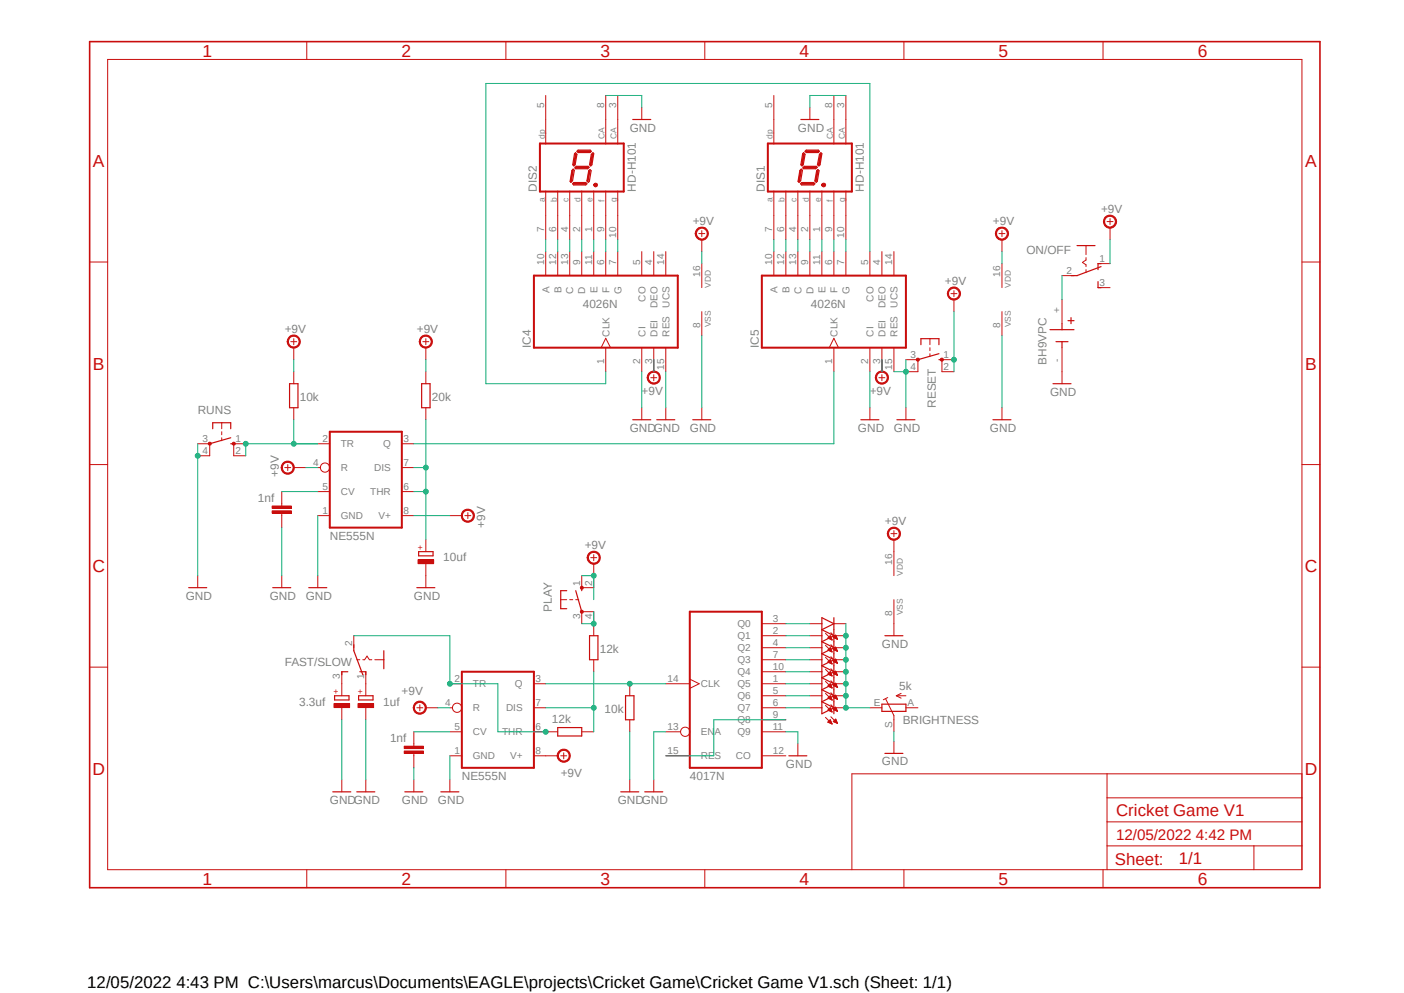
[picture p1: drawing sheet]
<svg xmlns="http://www.w3.org/2000/svg" width="297mm" height="210mm" viewBox="0 0 297 210" stroke-linecap="round" stroke-linejoin="round" font-family="sans-serif">
<path d="M18.5 8.5l261.1 179.8M279.6 8.5l-261.1 179.8" fill="none" stroke="#fff" stroke-width=".21"/>
<path d="M145.9 129.4h15.3v33h-15.3zM97.7 142.1h15.2v20.3h-15.2z" fill="none" stroke="#c90d0c" stroke-width=".42"/>
<g fill="none" stroke="#c90d0c" stroke-width=".21">
<path d="M125.6 131.9v2.6M125.6 139.5v2.6M161.2 134.5h5M161.2 131.9h5M161.2 137h5M161.2 139.5h5M95.2 144.6h2.5M95.2 149.7h.5M95.2 154.8h2.5M95.2 159.9h2.5M112.9 144.6h2.5M112.9 149.7h2.5"/>
<path d="M112.9 154.8h5.1M112.9 159.9h2.5M123.1 154.8h2.5M140.8 144.6h5.1M140.8 154.8h3.1M140.8 159.9h5.1M145.9 143.6l2 1-2 1M161.2 144.6h5M161.2 149.7h5M161.2 154.8h5M161.2 159.9h5M161.2 147.2h5"/>
<path d="M161.2 152.2h5M161.2 142.1h5M95.2 164.9v2.6"/>
<circle cx="96.7" cy="149.7" r=".98"/>
<circle cx="144.9" cy="154.8" r=".98"/>
</g>
<path d="M124.7 134.5h1.8v5h-1.8zM75.9 147.2h3v.8h-3zM118 153.9h5.1v1.8h-5.1zM93.3 167.5h3.8" fill="none" stroke="#c90d0c" stroke-width=".25"/>
<path d="M75.7 148.8h3.3v.8h-3.3z" fill-rule="evenodd" fill="#c90d0c"/>
<path d="M75.7 148.8h3.3v.8h-3.3zM77.4 144.6v2.6M77.4 149.7v2.5" fill="none" stroke="#c90d0c" stroke-width=".21"/>
<path d="M70.8 147.2h3v.8h-3z" fill="none" stroke="#c90d0c" stroke-width=".25"/>
<path d="M70.7 148.8h3.3v.8h-3.3z" fill-rule="evenodd" fill="#c90d0c"/>
<path d="M70.7 148.8h3.3v.8h-3.3zM72.3 144.6v2.6M72.3 149.7v2.5M118.6 159.9h1.3M119.3 159.2v1.3M72.3 164.9v2.6M77.4 164.9v2.6M133.2 164.9v2.6" fill="none" stroke="#c90d0c" stroke-width=".21"/>
<path d="M70.4 167.5h3.8M75.5 167.5h3.8M131.3 167.5h3.8" fill="none" stroke="#c90d0c" stroke-width=".25"/>
<path d="M118.2 159a1.39 1.39 0 0 1 2.2 .1 1.39 1.39 0 0 1-.8 2.1 1.39 1.39 0 0 1-1.7-1.3h.2a1.15 1.15 0 0 1 1.6-1.2 1.15 1.15 0 0 1 .4 1.9 1.15 1.15 0 0 1-1.9-.4l-.1-.3h-.2z" fill-rule="evenodd" fill="#c90d0c"/>
<path d="M88.2 149.7h1.3M88.8 149.1v1.2M115.4 159.9h2.6M118.2 159a1.39 1.39 0 0 1 2.2 .1 1.39 1.39 0 0 1-.8 2.1 1.39 1.39 0 0 1-1.7-1.3h.2a1.15 1.15 0 0 1 1.6-1.2 1.15 1.15 0 0 1 .4 1.9 1.15 1.15 0 0 1-1.9-.4l-.1-.3h-.2z" fill="none" stroke="#c90d0c" stroke-width=".21"/>
<path d="M87.7 148.8a1.4 1.4 0 0 1 2.3 .1 1.4 1.4 0 0 1-.7 2.1 1.4 1.4 0 0 1-1.9-1.3h.3a1.15 1.15 0 0 1 1.6-1 1.15 1.15 0 0 1 .2 1.9 1.15 1.15 0 0 1-1.8-.5v-.4h-.3z" fill-rule="evenodd" fill="#c90d0c"/>
<path d="M125 117.9h1.2M125.6 117.3v1.3M87.7 148.8a1.4 1.4 0 0 1 2.3 .1 1.4 1.4 0 0 1-.7 2.1 1.4 1.4 0 0 1-1.9-1.3h.3a1.15 1.15 0 0 1 1.6-1 1.15 1.15 0 0 1 .2 1.9 1.15 1.15 0 0 1-1.8-.5v-.4h-.3zM90.1 149.7h2.5" fill="none" stroke="#c90d0c" stroke-width=".21"/>
<path d="M124.5 117.1a1.4 1.4 0 0 1 2.3 .1 1.4 1.4 0 0 1-.8 2.1 1.4 1.4 0 0 1-1.8-1.4h.3a1.15 1.15 0 0 1 1.5-1.1 1.15 1.15 0 0 1 .4 1.9 1.15 1.15 0 0 1-1.9-.4v-.4h-.3z" fill-rule="evenodd" fill="#c90d0c"/>
<g fill="none" stroke="#c90d0c" stroke-width=".21">
<path d="M234.2 46.9h1.3M234.8 46.2v1.3M124.5 117.1a1.4 1.4 0 0 1 2.3 .1 1.4 1.4 0 0 1-.8 2.1 1.4 1.4 0 0 1-1.8-1.4h.3a1.15 1.15 0 0 1 1.5-1.1 1.15 1.15 0 0 1 .4 1.9 1.15 1.15 0 0 1-1.9-.4v-.4h-.3zM125.6 119.2v2.6M189.1 116.7v5.1M171.3 131.9h2.6M171.3 134.5h2.6M171.3 137h2.6M171.3 139.5h2.6M174.6 133.9l1.4 1.4M174.6 136.5l1.4 1.4M174.6 139l1.4 1.4"/>
<path d="M175.1 135l.9 .3M175.1 135l.5-.5 .4 .8M175.1 135h.8M175.2 137.5h.7M175.2 134.9h.6M175.2 140h.6M175.3 137.4h.5M175.3 134.8h.5M175.3 139.9h.5M175.3 135h.6M175.3 137.3h.5M175.4 134.7h.4"/>
<path d="M175.4 139.8h.3M175.4 137.6h.5M175.4 137.2h.3M175.5 134.6h.2M175.5 137.1h.2M175.5 139.7h.2M175.6 135.1h.3M175.6 134.5h.1M175.6 139.6h.1M175.6 137l-.5 .5 .9 .4M175.6 137l.4 .9M175.6 137.7h.3"/>
<path d="M175.6 137h.1M175.8 133.8l1.4 1.4M175.8 135.3h.2M175.8 136.4l1.4 1.4M175.8 138.9l1.4 1.4M175.9 137.8h.1M176 135.3h.1M176.3 137.4h.7M176.3 137.4l.9 .4M176.3 137.4l.5-.5 .4 .9M176.3 134.8h.7M176.3 139.9h.7"/>
<path d="M176.4 134.9h.6M176.4 137.3h.6M176.4 140h.6M176.4 131.9h2.5M176.4 134.7h.6M176.4 134.5h2.5M176.4 137h2.5M176.4 139.8h.6M176.4 139.5h2.5M176.4 137.2h.5M176.5 134.6h.4M176.5 137.5h.5"/>
<path d="M176.5 137.1h.4M176.5 139.7h.4M176.6 135h.4M176.6 134.5h.3M176.6 139.6h.3M176.7 137.5h.4M176.7 136.9h.1M176.8 135h.3M176.8 134.3l.4 .9-.9-.4zM176.8 134.4h.1M176.8 139.4l-.5 .5 .9 .4M176.8 139.4l.4 .9"/>
<path d="M176.8 139.4h.1M176.9 137.6h.2M177 135.1h.1M177.1 137.7h.1M189.1 126.8v5.1M133.2 144.6v2.6M133.2 152.2v2.6M171.3 142.1h2.6M171.3 144.6h2.6M171.3 147.2h2.6M171.3 149.7h2.6M174.6 141.6l1.4 1.4"/>
<path d="M174.6 144.1l1.4 1.4M174.6 146.6l1.5 1.5M174.6 149.2l1.4 1.4M174.6 151.7l1.4 1.4M175.1 140l.9 .4M175.1 140l.5-.5 .4 .9M175.1 140h.8M175.1 145.1l.5-.5 .4 .9zM175.1 150.2l.5-.5 .4 .9zM175.1 152.7l.9 .4M175.1 152.7l.5-.5 .4 .9M175.1 152.7h.8"/>
<path d="M175.2 142.5h.7M175.2 145.1h.7M175.2 147.7h.7M175.2 150.2h.7M175.2 142.6h.7M175.2 147.6h.6M175.2 152.7h.6M175.3 142.4h.5M175.3 145h.5M175.3 150.2h.6M175.3 150.1h.5M175.3 145.2h.6"/>
<path d="M175.3 147.5h.5M175.3 152.6h.5M175.3 140.1h.6M175.3 144.9h.5M175.3 150h.5M175.3 152.8h.6M175.4 142.3h.4M175.4 147.7h.5M175.4 147.4h.4M175.4 152.5h.3M175.4 142.7h.5M175.4 144.8h.3"/>
<path d="M175.4 149.9h.3M175.5 142.2h.2M175.5 147.3h.2M175.5 150.3h.4M175.5 152.4h.2M175.5 140.2h.4M175.5 145.3h.4M175.5 144.7h.2M175.5 149.8h.2M175.6 142.2h.1M175.6 147.2h.1M175.6 152.9h.3"/>
<path d="M175.6 152.3h.1M175.6 142.8h.3M175.6 144.7h.1M175.6 147.8h.3M175.6 149.7h.1M175.6 142.1l-.5 .5 .9 .4M175.6 142.1l.4 .9M175.6 142.1h.1M175.6 147.2l.4 .8-.9-.3zM175.7 150.4h.2M175.7 140.3h.3M175.7 145.4h.3"/>
<path d="M175.8 141.4l1.4 1.4M175.8 144l1.4 1.4M175.8 146.5l1.4 1.4M175.8 149.1l1.4 1.4M175.8 151.6l1.4 1.4M175.8 153h.2M175.8 142.9h.2M175.8 148h.2M175.9 145.5h.1M175.9 150.5h.1M175.9 140.4h.1M176 153.1h.1"/>
<path d="M176.3 142.4h.7M176.3 147.5l.5-.5 .4 .9zM176.3 150.1h.7M176.3 150.1l.9 .4M176.3 150.1l.5-.5 .4 .9M176.3 145h.7M176.3 147.5h.7M176.3 152.6h.7M176.4 144.9h.6M176.4 150h.6M176.4 152.7h.6M176.4 142.3h.6"/>
<path d="M176.4 142.1h2.5M176.4 144.6h2.5M176.4 147.6h.6M176.4 147.4h.6M176.4 147.2h2.5M176.4 149.7h2.5M176.4 152.5h.6M176.4 142.5h.6M176.4 144.8h.6M176.4 149.9h.5M176.5 142.2h.4M176.5 147.3h.4"/>
<path d="M176.5 150.2h.5M176.5 152.4h.4M176.5 145.1h.5M176.5 144.7h.4M176.5 149.8h.4M176.6 140h.4M176.6 142.2h.3M176.6 147.2h.3M176.6 152.7h.4M176.6 152.3h.3M176.6 144.7h.3M176.6 147.7h.5"/>
<path d="M176.6 149.7h.3M176.7 142.6h.4M176.7 150.2h.4M176.7 149.6h.1M176.7 152.2h.1M176.7 140.1h.4M176.7 142h.1M176.7 145.2h.4M176.7 147.1h.1M176.8 141.9l.4 .9-.9-.3zM176.8 144.5l.4 .9-.9-.4zM176.8 152.8h.3"/>
<path d="M176.8 152.1l-.5 .5 .9 .4M176.8 152.1l.4 .9M176.8 152.1h.1M176.8 147.7h.3M176.9 142.7h.2M176.9 150.3h.2M177 140.2h.1M177 145.3h.1M177 152.9h.1M177 142.8h.2M177 147.8h.1M177.1 150.4h.1"/>
</g>
<path d="M173.9 130.6l2.5 1.3-2.5 1.3 2.5 1.3-2.5 1.2 2.5 1.3-2.5 1.3 2.5 1.2-2.5 1.3 2.5 1.3-2.5 1.2 2.5 1.3-2.5 1.3 2.5 1.3-2.5 1.2 2.5 1.3-2.5 1.3zM176.4 130.6v20.4M132.3 147.2h1.8v5h-1.8z" fill="none" stroke="#c90d0c" stroke-width=".25"/>
<path d="M233.7 46a1.4 1.4 0 0 1 2.3 0 1.4 1.4 0 0 1-.7 2.2 1.4 1.4 0 0 1-1.9-1.3h.3a1.15 1.15 0 0 1 1.6-1 1.15 1.15 0 0 1 .3 1.9 1.15 1.15 0 0 1-1.9-.6v-.3h-.3z" fill-rule="evenodd" fill="#c90d0c"/>
<path d="M233.7 46a1.4 1.4 0 0 1 2.3 0 1.4 1.4 0 0 1-.7 2.2 1.4 1.4 0 0 1-1.9-1.3h.3a1.15 1.15 0 0 1 1.6-1 1.15 1.15 0 0 1 .3 1.9 1.15 1.15 0 0 1-1.9-.6v-.3h-.3zM234.8 48.1v2.6M224.7 78.6v2.6M188.5 112.9h1.2M189.1 112.2v1.3M189.1 131.9v2.6" fill="none" stroke="#c90d0c" stroke-width=".21"/>
<path d="M222.8 81.2h3.8M187.2 134.5h3.8" fill="none" stroke="#c90d0c" stroke-width=".25"/>
<path d="M188 112a1.4 1.4 0 0 1 2.3 .1 1.4 1.4 0 0 1-.8 2.1 1.4 1.4 0 0 1-1.8-1.3h.3a1.13 1.13 0 0 1 1.5-1.1 1.13 1.13 0 0 1 .4 1.9 1.13 1.13 0 0 1-1.9-.4v-.4h-.3z" fill-rule="evenodd" fill="#c90d0c"/>
<g fill="none" stroke="#c90d0c" stroke-width=".21">
<path d="M115.4 25.3v5.2M128.1 25.3v5.2M130.7 25.3v5.2M115.4 40.4v5.2M115.4 53.2v5.1M118 40.4v5.2M118 53.2v5.1M120.5 40.4v5.2M120.5 53.2v5.1M123.1 40.4v5.2M123.1 53.2v5.1M125.6 40.4v5.2"/>
<path d="M125.6 53.2v5.1M128.1 40.4v5.2M128.1 53.2v5.1M130.7 40.4v5.2M130.7 53.2v5.1M135.8 53.2v5.1M138.3 53.2v5.1M140.8 53.2v5.1M163.7 53.2v5.1M166.2 53.2v5.1M168.8 53.2v5.1M171.3 53.2v5.1"/>
<path d="M173.9 53.2v5.1M176.4 53.2v5.1M178.9 53.2v5.1M184 53.2v5.1M186.6 53.2v5.1M189.1 53.2v5.1M127.2 73.5l.9-2 1.1 2M128.1 73.5v5.1M135.8 73.5v5.1M138.3 73.5v5.1M140.8 73.5v5.1M175.4 73.5l1-2 1 2"/>
<path d="M176.4 73.5v5.1M184 73.5v5.1M186.6 73.5v5.1M189.1 73.5v5.1M67.2 93.9h2.6M67.2 98.9h.6M85 93.9h2.5M85 98.9h2.5M67.2 104h2.6M67.2 109.1h2.6M85 104h2.5M85 109.1h2.5"/>
<path d="M188 112a1.4 1.4 0 0 1 2.3 .1 1.4 1.4 0 0 1-.8 2.1 1.4 1.4 0 0 1-1.8-1.3h.3a1.13 1.13 0 0 1 1.5-1.1 1.13 1.13 0 0 1 .4 1.9 1.13 1.13 0 0 1-1.9-.4v-.4h-.3zM189.1 114.1v2.6M168.8 157.3v2.6M189.1 156.8v2.5M138.3 164.9v2.6"/>
<circle cx="68.7" cy="98.9" r=".98"/>
</g>
<path d="M121.2 35.8l.3 .2-.4 2.2-.3 .4-.2-.2 .4-2.3zM121.4 38.6h2.5l.3 .3-.3 .2h-2.5l-.3-.2zM121.5 32.5l.3-.2 .2 .3-.3 2.2-.3 .3-.2-.3zM121.9 35.2h2.5l.2 .2-.3 .3h-2.5l-.2-.2zM122.3 31.7h2.5l.3 .3-.3 .3h-2.5l-.3-.3zM124.5 36.1l.3-.2 .3 .2-.4 2.3-.2 .2-.3-.3zM125.1 32.6l.3-.3 .2 .2-.4 2.3-.2 .3-.3-.3zM166.9 159.9h3.8M187.2 159.3h3.8M136.4 167.5h3.8" fill="none" stroke="#c90d0c" stroke-width=".25"/>
<path d="M114.2 30.4h17.8v10.1h-17.8zM121.2 36.1l-.4 2.3M121.4 38.9h2.4M121.8 32.6l-.4 2.2M121.8 35.4h2.5M122.3 32h2.5M124.7 36.2l-.4 2M125.3 32.6l-.3 2.2M112.9 58.3h30.5v15.2h-30.5zM161.2 58.3h30.4v15.2h-30.4zM69.8 91.3h15.2v20.3h-15.2z" fill="none" stroke="#c90d0c" stroke-width=".42"/>
<path d="M125.9 39.1h.2" fill="none" stroke="#c90d0c" stroke-width=".34"/>
<path d="M125.7 38.8h.6l.1 .3-.1 .3-.3 .1-.3-.1-.1-.3h.5l-.1 .1-.4-.1z" fill-rule="evenodd" fill="#c90d0c"/>
<g fill="none" stroke="#c90d0c" stroke-width=".21">
<path d="M115.4 20.2v5.1M125.7 38.8h.6l.1 .3-.1 .3-.3 .1-.3-.1-.1-.3h.5l-.1 .1-.4-.1zM128.1 20.2v5.1M130.7 20.2v5.1M163.7 25.3v5.2M176.4 25.3v5.2M178.9 25.3v5.2M115.4 45.6v5.1M118 45.6v5.1M120.5 45.6v5.1M123.1 45.6v5.1M125.6 45.6v5.1"/>
<path d="M128.1 45.6v5.1M130.7 45.6v5.1M163.7 40.4v5.2M166.2 40.4v5.2M168.8 40.4v5.2M171.3 40.4v5.2M173.9 40.4v5.2M176.4 40.4v5.2M178.9 40.4v5.2"/>
</g>
<path d="M174.1 39.1h.3" fill="none" stroke="#c90d0c" stroke-width=".34"/>
<path d="M169.3 38.9l.3-.3h2.5l.3 .3-.3 .2h-2.5zM169.5 35.8l.3 .2-.4 2.2-.4 .4-.2-.2 .4-2.3zM169.8 35.5l.4-.3h2.5l.2 .2-.3 .3h-2.6zM170 32.3l.3 .3-.4 2.2-.2 .3-.3-.3 .4-2.3zM170.3 32l.3-.3h2.5l.3 .3-.3 .3h-2.5zM173 35.9l.3 .2-.4 2.3-.2 .2-.3-.3 .4-2.2zM173.7 32.3l.2 .2-.4 2.3-.3 .3-.3-.3 .5-2.2z" fill="none" stroke="#c90d0c" stroke-width=".25"/>
<path d="M162.4 30.4h17.8v10.1h-17.8zM169.4 36.1l-.4 2.3M169.7 38.9h2.4M170.1 32.6l-.4 2.2M170.1 35.4h2.5M170.6 32h2.5M173 36.2l-.4 2M173.6 32.6l-.4 2.2" fill="none" stroke="#c90d0c" stroke-width=".42"/>
<path d="M173.9 38.8h.6l.2 .3-.2 .3-.3 .1-.3-.1-.1-.3 .5-.1-.1 .2-.4-.1z" fill-rule="evenodd" fill="#c90d0c"/>
<g fill="none" stroke="#c90d0c" stroke-width=".21">
<path d="M163.7 20.2v5.1M173.9 38.8h.6l.2 .3-.2 .3-.3 .1-.3-.1-.1-.3 .5-.1-.1 .2-.4-.1zM176.4 20.2v5.1M178.9 20.2v5.1M163.7 45.6v5.1M166.2 45.6v5.1M168.8 45.6v5.1M171.3 45.6v5.1M173.9 45.6v5.1M176.4 45.6v5.1M178.9 45.6v5.1M89.5 72.3h1.2"/>
<path d="M90.1 71.6v1.3M90.1 78.6v2.6M90.1 86.2v2.6"/>
</g>
<path d="M89.2 81.2h1.8v5h-1.8z" fill="none" stroke="#c90d0c" stroke-width=".25"/>
<path d="M89 71.4a1.4 1.4 0 0 1 2.2 0 1.4 1.4 0 0 1-.7 2.2 1.4 1.4 0 0 1-1.8-1.3h.2a1.15 1.15 0 0 1 1.7-1 1.15 1.15 0 0 1 .2 1.9 1.15 1.15 0 0 1-1.8-.6l-.1-.3h-.2z" fill-rule="evenodd" fill="#c90d0c"/>
<path d="M89 71.4a1.4 1.4 0 0 1 2.2 0 1.4 1.4 0 0 1-.7 2.2 1.4 1.4 0 0 1-1.8-1.3h.2a1.15 1.15 0 0 1 1.7-1 1.15 1.15 0 0 1 .2 1.9 1.15 1.15 0 0 1-1.8-.6l-.1-.3h-.2zM90.1 73.5v2.6M98.3 109.1h1.3M99 108.4v1.3" fill="none" stroke="#c90d0c" stroke-width=".21"/>
<path d="M97.9 108.2a1.41 1.41 0 0 1 2.2 0 1.41 1.41 0 0 1-.7 2.2 1.41 1.41 0 0 1-1.8-1.3h.2a1.15 1.15 0 0 1 1.7-1 1.15 1.15 0 0 1 .2 1.9 1.15 1.15 0 0 1-1.8-.5l-.1-.4h-.2z" fill-rule="evenodd" fill="#c90d0c"/>
<path d="M60.2 98.9h1.3M60.9 98.3v1.2M95.2 109.1h2.5M97.9 108.2a1.41 1.41 0 0 1 2.2 0 1.41 1.41 0 0 1-.7 2.2 1.41 1.41 0 0 1-1.8-1.3h.2a1.15 1.15 0 0 1 1.7-1 1.15 1.15 0 0 1 .2 1.9 1.15 1.15 0 0 1-1.8-.5l-.1-.4h-.2z" fill="none" stroke="#c90d0c" stroke-width=".21"/>
<path d="M59.8 98a1.4 1.4 0 0 1 2.3 .2 1.4 1.4 0 0 1-.8 2.1 1.4 1.4 0 0 1-1.8-1.4h.2a1.13 1.13 0 0 1 1.6-1.1 1.13 1.13 0 0 1 .4 1.9 1.13 1.13 0 0 1-1.9-.4l-.1-.4h-.2z" fill-rule="evenodd" fill="#c90d0c"/>
<path d="M61.5 72.3h1.3M62.1 71.6v1.3M62.1 78.6v2.6M59.8 98a1.4 1.4 0 0 1 2.3 .2 1.4 1.4 0 0 1-.8 2.1 1.4 1.4 0 0 1-1.8-1.4h.2a1.13 1.13 0 0 1 1.6-1.1 1.13 1.13 0 0 1 .4 1.9 1.13 1.13 0 0 1-1.9-.4l-.1-.4h-.2zM62.1 98.9h2.6M62.1 86.2v2.6M41.8 121.8v2.5M67.2 121.8v2.5" fill="none" stroke="#c90d0c" stroke-width=".21"/>
<path d="M61.3 81.2h1.7v5h-1.7zM39.9 124.3h3.8M65.3 124.3h3.8" fill="none" stroke="#c90d0c" stroke-width=".25"/>
<path d="M61.1 71.4a1.39 1.39 0 0 1 2.2 .1 1.39 1.39 0 0 1-.8 2.1 1.39 1.39 0 0 1-1.8-1.3h.3a1.13 1.13 0 0 1 1.5-1.1 1.13 1.13 0 0 1 .4 1.8 1.13 1.13 0 0 1-1.8-.4l-.1-.3h-.3z" fill-rule="evenodd" fill="#c90d0c"/>
<path d="M61.1 71.4a1.39 1.39 0 0 1 2.2 .1 1.39 1.39 0 0 1-.8 2.1 1.39 1.39 0 0 1-1.8-1.3h.3a1.13 1.13 0 0 1 1.5-1.1 1.13 1.13 0 0 1 .4 1.8 1.13 1.13 0 0 1-1.8-.4l-.1-.3h-.3zM62.1 73.5v2.6M87.5 157.3v.5M87.5 159.3v.6" fill="none" stroke="#c90d0c" stroke-width=".21"/>
<path d="M85.5 157.8h4.1v.5h-4.1z" fill-rule="evenodd" fill="#c90d0c"/>
<path d="M85.5 157.8h4.1v.5h-4.1z" fill="none" stroke="#c90d0c" stroke-width=".21"/>
<path d="M85.5 158.8h4.1v.5h-4.1z" fill-rule="evenodd" fill="#c90d0c"/>
<path d="M59.6 106.5v.5M59.6 108.5v.6M85.5 158.8h4.1v.5h-4.1zM87.5 154.8v2.5M87.5 159.9v2.5M87.5 164.9v2.6" fill="none" stroke="#c90d0c" stroke-width=".21"/>
<path d="M85.6 167.5h3.9" fill="none" stroke="#c90d0c" stroke-width=".25"/>
<path d="M57.6 107h4v.5h-4z" fill-rule="evenodd" fill="#c90d0c"/>
<path d="M57.6 107h4v.5h-4z" fill="none" stroke="#c90d0c" stroke-width=".21"/>
<path d="M57.6 108h4v.5h-4z" fill-rule="evenodd" fill="#c90d0c"/>
<path d="M57.6 108h4v.5h-4zM59.6 104v2.5M59.6 109.1v2.5M59.6 121.8v2.5" fill="none" stroke="#c90d0c" stroke-width=".21"/>
<path d="M88.6 116.7h3v.9h-3zM57.7 124.3h3.8" fill="none" stroke="#c90d0c" stroke-width=".25"/>
<path d="M88.4 118.4h3.3v.8h-3.3z" fill-rule="evenodd" fill="#c90d0c"/>
<path d="M137.7 79.9h1.2M138.3 79.2v1.3M135.8 86.2v2.6M184 86.2v2.6M88.4 118.4h3.3v.8h-3.3zM90.1 114.1v2.6M90.1 119.2v5.1" fill="none" stroke="#c90d0c" stroke-width=".21"/>
<path d="M133.9 88.8h3.8M182.1 88.8h3.8M88.2 124.3h3.8" fill="none" stroke="#c90d0c" stroke-width=".25"/>
<path d="M137.2 79a1.4 1.4 0 0 1 2.3 .1 1.4 1.4 0 0 1-.8 2.1 1.4 1.4 0 0 1-1.8-1.3h.3a1.15 1.15 0 0 1 1.5-1.2 1.15 1.15 0 0 1 .4 1.9 1.15 1.15 0 0 1-1.9-.3v-.4h-.3z" fill-rule="evenodd" fill="#c90d0c"/>
<path d="M137.2 79a1.4 1.4 0 0 1 2.3 .1 1.4 1.4 0 0 1-.8 2.1 1.4 1.4 0 0 1-1.8-1.3h.3a1.15 1.15 0 0 1 1.5-1.2 1.15 1.15 0 0 1 .4 1.9 1.15 1.15 0 0 1-1.9-.3v-.4h-.3zM138.3 76.1v2.5M185.9 79.9h1.3M186.6 79.2v1.3" fill="none" stroke="#c90d0c" stroke-width=".21"/>
<path d="M185.5 79a1.4 1.4 0 0 1 2.2 .1 1.4 1.4 0 0 1-.7 2.1 1.4 1.4 0 0 1-1.8-1.3h.2a1.13 1.13 0 0 1 1.6-1.1 1.13 1.13 0 0 1 .4 1.8 1.13 1.13 0 0 1-1.9-.3l-.1-.4h-.2z" fill-rule="evenodd" fill="#c90d0c"/>
<path d="M147.8 49.4h1.3M148.5 48.8v1.2M148.5 55.8v5M212 55.8v5M148.5 65.9v5.1M185.5 79a1.4 1.4 0 0 1 2.2 .1 1.4 1.4 0 0 1-.7 2.1 1.4 1.4 0 0 1-1.8-1.3h.2a1.13 1.13 0 0 1 1.6-1.1 1.13 1.13 0 0 1 .4 1.8 1.13 1.13 0 0 1-1.9-.3l-.1-.4h-.2zM186.6 76.1v2.5M212 65.9v5.1M140.8 86.2v2.6M148.5 86.2v2.6M191.6 86.2v2.6M212 86.2v2.6" fill="none" stroke="#c90d0c" stroke-width=".21"/>
<path d="M138.9 88.8h3.8M146.6 88.8h3.8M189.7 88.8h3.8M210.1 88.8h3.8" fill="none" stroke="#c90d0c" stroke-width=".25"/>
<path d="M147.4 48.5a1.39 1.39 0 0 1 2.2 .2 1.39 1.39 0 0 1-.8 2.1 1.39 1.39 0 0 1-1.7-1.4h.2a1.15 1.15 0 0 1 1.6-1.1 1.15 1.15 0 0 1 .4 1.8 1.15 1.15 0 0 1-1.9-.3l-.1-.4h-.2z" fill-rule="evenodd" fill="#c90d0c"/>
<path d="M147.4 48.5a1.39 1.39 0 0 1 2.2 .2 1.39 1.39 0 0 1-.8 2.1 1.39 1.39 0 0 1-1.7-1.4h.2a1.15 1.15 0 0 1 1.6-1.1 1.15 1.15 0 0 1 .4 1.8 1.15 1.15 0 0 1-1.9-.3l-.1-.4h-.2zM148.5 50.7v2.5M211.3 49.4h1.3M212 48.8v1.2" fill="none" stroke="#c90d0c" stroke-width=".21"/>
<path d="M210.9 48.5a1.4 1.4 0 0 1 2.2 .1 1.4 1.4 0 0 1-.7 2.1 1.4 1.4 0 0 1-1.8-1.3h.2a1.15 1.15 0 0 1 1.7-1 1.15 1.15 0 0 1 .2 2 1.15 1.15 0 0 1-1.8-.6l-.1-.4h-.2z" fill-rule="evenodd" fill="#c90d0c"/>
<path d="M135.8 22.7v2.6M171.3 22.7v2.6M210.9 48.5a1.4 1.4 0 0 1 2.2 .1 1.4 1.4 0 0 1-.7 2.1 1.4 1.4 0 0 1-1.8-1.3h.2a1.15 1.15 0 0 1 1.7-1 1.15 1.15 0 0 1 .2 2 1.15 1.15 0 0 1-1.8-.6l-.1-.4h-.2zM212 50.7v2.5M118.6 126.8h1.3M120.5 126.8h.7M121.8 126.8h.6M123.1 124.3h2.5M123.1 129.4h2.5" fill="none" stroke="#c90d0c" stroke-width=".21"/>
<path d="M133.9 25.3h3.8M169.4 25.3h3.8M119.9 124.9h-1.3v3.8h1.3M121.8 124.9l1.3 4.5M123.1 124.3v.6" fill="none" stroke="#c90d0c" stroke-width=".25"/>
<path d="M122.9 129.2l.2-.2 .2 .2v.4h-.4z" fill-rule="evenodd" fill="#c90d0c"/>
<path d="M122.9 129.2l.2-.2 .2 .2v.4h-.4z" fill="none" stroke="#c90d0c" stroke-width=".21"/>
<path d="M122.9 124.1l.2-.1 .2 .1v.4h-.4z" fill-rule="evenodd" fill="#c90d0c"/>
<path d="M194.2 76.1v2.5M196.7 71.6v1.3M196.7 73.5v.7M196.7 74.8v.6M199.3 76.1v2.5M122.9 124.1l.2-.1 .2 .1v.4h-.4zM123.1 121.8v2.5M123.1 129.4v2.5M125.6 121.8v2.5M125.6 129.4v2.5" fill="none" stroke="#c90d0c" stroke-width=".21"/>
<path d="M194.8 72.9v-1.3h3.8v1.3M198.6 76.1h.7M198.6 74.8l-4.4 1.3" fill="none" stroke="#c90d0c" stroke-width=".25"/>
<path d="M193.9 75.8h.5l.1 .3-.1 .2-.2 .1-.3-.1z" fill-rule="evenodd" fill="#c90d0c"/>
<path d="M193.9 75.8h.5l.1 .3-.1 .2-.2 .1-.3-.1z" fill="none" stroke="#c90d0c" stroke-width=".21"/>
<path d="M199 75.8h.5l.1 .3-.1 .2-.2 .1-.3-.1z" fill-rule="evenodd" fill="#c90d0c"/>
<path d="M191.6 76.1h2.6M191.6 78.6h2.6M199 75.8h.5l.1 .3-.1 .2-.2 .1-.3-.1zM199.3 76.1h2.5M199.3 78.6h2.5M44.4 93.9v2.5M46.9 89.4v1.3M46.9 91.3v.6M46.9 92.6v.6M49.4 93.9v2.5" fill="none" stroke="#c90d0c" stroke-width=".21"/>
<path d="M45 90.7v-1.3h3.8v1.3M48.8 93.9h.6M48.8 92.6l-4.4 1.3" fill="none" stroke="#c90d0c" stroke-width=".25"/>
<path d="M44.2 93.6h.4v.5h-.4l-.2-.2z" fill-rule="evenodd" fill="#c90d0c"/>
<path d="M44.2 93.6h.4v.5h-.4l-.2-.2z" fill="none" stroke="#c90d0c" stroke-width=".21"/>
<path d="M49.2 93.6h.5v.5h-.5l-.1-.2z" fill-rule="evenodd" fill="#c90d0c"/>
<path d="M201.2 62.1h1.2M201.8 61.5v1.2M224.7 63.4v5.1M224.7 73.5v5.1M41.8 93.9h2.6M41.8 96.4h2.6M49.2 93.6h.5v.5h-.5l-.1-.2zM49.4 93.9h2.6M49.4 96.4h2.6" fill="none" stroke="#c90d0c" stroke-width=".21"/>
<path d="M222.1 69.7h5.1M223.4 72.3h2.5M224.7 68.5v1.2M224.7 72.3v1.2M225.9 67.8h1.3M226.6 67.2v1.3" fill="none" stroke="#c90d0c" stroke-width=".25"/>
<path d="M201.1 60.9a1.4 1.4 0 0 1 2 .7 1.4 1.4 0 0 1-1 1.8 1.4 1.4 0 0 1-1.7-1.3h.3a1.15 1.15 0 0 1 1.6-1 1.15 1.15 0 0 1 .2 2 1.15 1.15 0 0 1-1.8-.6v-.4h-.3l.1-.5z" fill-rule="evenodd" fill="#c90d0c"/>
<g fill="none" stroke="#c90d0c" stroke-width=".21">
<path d="M22.8 12.6h252.6v171.3h-252.6zM64.9 8.8v3.8M107 8.8v3.8M149.1 8.8v3.8M191.2 8.8v3.8M233.3 8.8v3.8M19 55.4h3.8M224.7 58.3h2.5M229.7 51.9v1.9M229.7 54.5v.5l-.7 .5 .7 .5v.4M229.7 57v.7M232.3 55.8h2.5"/>
<path d="M275.4 55.4h3.8M201.1 60.9a1.4 1.4 0 0 1 2 .7 1.4 1.4 0 0 1-1 1.8 1.4 1.4 0 0 1-1.7-1.3h.3a1.15 1.15 0 0 1 1.6-1 1.15 1.15 0 0 1 .2 2 1.15 1.15 0 0 1-1.8-.6v-.4h-.3l.1-.5zM201.8 63.4v2.5M232.3 60.8h2.5M19 98.3h3.8M275.4 98.3h3.8M74.8 134.5v2.5M75.5 139.5h.6M76.8 139.5h.3l.5-.7 .5 .7h.6M79.3 139.5h1.9M19 141.1h3.8M72.3 142.1v2.5"/>
<path d="M77.4 142.1v2.5M184 149.7h2.6M187.4 147.8l1.7 3.5v3.5M187.8 147.5l-.9 .5M189.6 147.2h2M189.6 147.2l1 .5M190.6 146.6l-1 .6M191.6 149.7h2.6M275.4 141.1h3.8M234.2 178.9h41.2M234.2 163.7v20.2M234.2 173.8h41.2"/>
<path d="M234.2 168.7h41.2M265.3 178.9v5M275.4 163.7h-95.2v20.2M64.9 183.9v3.8M107 183.9v3.8M149.1 183.9v3.8M191.2 183.9v3.8M233.3 183.9v3.8"/>
</g>
<path d="M227.8 51.9h3.8M232.3 59.6v1.2h.6M232.9 56.4l-5.1 1.9h-1.2M232.9 55.8h-.6v1.2M74.8 136.4v1.2l2 5.1M81.2 137.6v3.8M73.6 142.1h-1.3v.6M76.1 142.1h1.3v.6M186.6 148.9h5v1.6h-5z" fill="none" stroke="#c90d0c" stroke-width=".25"/>
<path d="M19 8.8h260.2v178.9h-260.2z" fill="none" stroke="#c90d0c" stroke-width=".34"/>
<path d="M95.2 134.5v10.1h10.1v10.2h10.1" fill="none" stroke="#0dab76" stroke-width=".21"/>
<circle cx="95.2" cy="144.6" r=".51" fill="#0dab76"/>
<circle cx="95.2" cy="144.6" r=".51" fill="none" stroke="#0dab76" stroke-width=".21"/>
<circle cx="115.4" cy="154.8" r=".51" fill="#0dab76"/>
<g fill="none" stroke="#0dab76" stroke-width=".21">
<path d="M128.1 20.2h7.7v2.5M178.9 20.2h-7.6v2.5M135.8 78.6v7.6M140.8 78.6v7.6M148.5 71v15.2M184 78.6v7.6M212 71v15.2M41.8 93.9v27.9M59.6 111.6v10.2M67.2 109.1v12.7M74.8 134.5h20.4M72.3 152.2v12.7"/>
<path d="M77.4 152.2v12.7M95.2 159.9v5M133.2 154.8v10.1M140.8 154.8h-2.5v10.1M166.2 154.8h2.6v2.5M87.5 162.4v2.5"/>
<circle cx="115.4" cy="154.8" r=".51"/>
</g>
<circle cx="41.8" cy="96.4" r=".51" fill="#0dab76"/>
<g fill="none" stroke="#0dab76" stroke-width=".21">
<path d="M191.6 76.1v2.5h-2.5M189.1 154.8v2"/>
<circle cx="41.8" cy="96.4" r=".51"/>
</g>
<circle cx="191.6" cy="78.6" r=".51" fill="#0dab76"/>
<g fill="none" stroke="#0dab76" stroke-width=".21">
<path d="M191.6 78.6v7.6M115.4 144.6h25.4"/>
<circle cx="191.6" cy="78.6" r=".51"/>
</g>
<circle cx="133.2" cy="144.6" r=".51" fill="#0dab76"/>
<g fill="none" stroke="#0dab76" stroke-width=".21">
<path d="M125.6 121.8v5M92.6 149.7h2.6"/>
<circle cx="133.2" cy="144.6" r=".51"/>
</g>
<circle cx="125.6" cy="121.8" r=".51" fill="#0dab76"/>
<g fill="none" stroke="#0dab76" stroke-width=".21">
<path d="M148.5 53.2v2.6M212 53.2v2.6M234.8 50.7v5.1M62.1 76.1v2.5M90.1 76.1v2.5M138.3 76.1v2.5M186.6 76.1v2.5M201.8 65.9v12.7M64.7 98.9h2.5M87.5 109.1h7.7M123.1 121.8h2.5"/>
<circle cx="125.6" cy="121.8" r=".51"/>
</g>
<circle cx="201.8" cy="76.1" r=".51" fill="#0dab76"/>
<g fill="none" stroke="#0dab76" stroke-width=".21">
<path d="M115.4 149.7h10.2v5.1"/>
<circle cx="201.8" cy="76.1" r=".51"/>
</g>
<circle cx="125.6" cy="149.7" r=".51" fill="#0dab76"/>
<g fill="none" stroke="#0dab76" stroke-width=".21">
<path d="M125.6 129.4v2.5M125.6 142.1v7.6"/>
<circle cx="125.6" cy="149.7" r=".51"/>
</g>
<circle cx="125.6" cy="131.9" r=".51" fill="#0dab76"/>
<g fill="none" stroke="#0dab76" stroke-width=".21">
<path d="M123.1 131.9h2.5M166.2 131.9h5.1M178.9 131.9v5.1M166.2 152.2h-15.2v7.7h-10.2"/>
<circle cx="125.6" cy="131.9" r=".51"/>
</g>
<circle cx="178.9" cy="134.5" r=".51" fill="#0dab76"/>
<g fill="none" stroke="#0dab76" stroke-width=".21">
<path d="M178.9 137v2.5"/>
<circle cx="178.9" cy="134.5" r=".51"/>
</g>
<circle cx="178.9" cy="137" r=".51" fill="#0dab76"/>
<g fill="none" stroke="#0dab76" stroke-width=".21">
<path d="M178.9 139.5v2.6"/>
<circle cx="178.9" cy="137" r=".51"/>
</g>
<circle cx="178.9" cy="139.5" r=".51" fill="#0dab76"/>
<g fill="none" stroke="#0dab76" stroke-width=".21">
<path d="M178.9 142.1v2.5"/>
<circle cx="178.9" cy="139.5" r=".51"/>
</g>
<circle cx="178.9" cy="142.1" r=".51" fill="#0dab76"/>
<g fill="none" stroke="#0dab76" stroke-width=".21">
<path d="M178.9 144.6v2.6"/>
<circle cx="178.9" cy="142.1" r=".51"/>
</g>
<circle cx="178.9" cy="144.6" r=".51" fill="#0dab76"/>
<g fill="none" stroke="#0dab76" stroke-width=".21">
<path d="M178.9 147.2v2.5"/>
<circle cx="178.9" cy="144.6" r=".51"/>
</g>
<circle cx="178.9" cy="147.2" r=".51" fill="#0dab76"/>
<g fill="none" stroke="#0dab76" stroke-width=".21">
<path d="M178.9 149.7h5.1"/>
<circle cx="178.9" cy="147.2" r=".51"/>
</g>
<circle cx="178.9" cy="149.7" r=".51" fill="#0dab76"/>
<g fill="none" stroke="#0dab76" stroke-width=".21">
<path d="M115.4 50.7v2.5M118 50.7v2.5M120.5 50.7v2.5M123.1 50.7v2.5M125.6 50.7v2.5M128.1 50.7v2.5M130.7 50.7v2.5M163.7 50.7v2.5M166.2 50.7v2.5M168.8 50.7v2.5M171.3 50.7v2.5M173.9 50.7v2.5"/>
<path d="M176.4 50.7v2.5M178.9 50.7v2.5M52 93.9h15.2M62.1 88.8v5.1M166.2 134.5h5.1M166.2 137h5.1M166.2 139.5h5.1M166.2 142.1h5.1M166.2 144.6h5.1M166.2 147.2h5.1M166.2 149.7h5.1"/>
<circle cx="178.9" cy="149.7" r=".51"/>
</g>
<circle cx="62.1" cy="93.9" r=".51" fill="#0dab76"/>
<g fill="none" stroke="#0dab76" stroke-width=".21">
<path d="M52 93.9v2.5"/>
<circle cx="62.1" cy="93.9" r=".51"/>
</g>
<circle cx="52" cy="93.9" r=".51" fill="#0dab76"/>
<g fill="none" stroke="#0dab76" stroke-width=".21">
<path d="M90.1 98.9v15.2M59.6 104h7.6M87.5 104h2.6M87.5 154.8h7.7"/>
<circle cx="52" cy="93.9" r=".51"/>
</g>
<circle cx="90.1" cy="104" r=".51" fill="#0dab76"/>
<g fill="none" stroke="#0dab76" stroke-width=".21">
<path d="M90.1 88.8v10.1h-2.6"/>
<circle cx="90.1" cy="104" r=".51"/>
</g>
<circle cx="90.1" cy="98.9" r=".51" fill="#0dab76"/>
<g fill="none" stroke="#0dab76" stroke-width=".21">
<path d="M184 53.2v-35.5h-81.2v63.5h25.3v-2.6M224.7 58.3v5.1M176.4 78.6v15.3h-88.9"/>
<circle cx="90.1" cy="98.9" r=".51"/>
</g>
<g font-size="3.7" fill="#c90d0c">
<text x="42.8" y="12">1</text>
<text x="84.9" y="12">2</text>
<text x="127" y="12">3</text>
<text x="169.2" y="12">4</text>
<text x="211.2" y="12">5</text>
<text x="253.4" y="12">6</text>
<text x="19.6" y="35.3">A</text>
<text x="276.1" y="35.3">A</text>
<text x="19.6" y="78.2">B</text>
<text x="276.1" y="78.2">B</text>
<text x="19.6" y="121">C</text>
<text x="276" y="121">C</text>
<text x="19.6" y="163.9">D</text>
<text x="276" y="163.9">D</text>
<text x="42.8" y="187.2">1</text>
<text x="84.9" y="187.2">2</text>
<text x="127" y="187.2">3</text>
<text x="169.2" y="187.2">4</text>
<text x="211.2" y="187.2">5</text>
<text x="253.4" y="187.2">6</text>
</g>
<g font-size="3.6" fill="#c90d0c">
<text x="236.1" y="172.6">Cricket Game V1</text>
<text x="235.8" y="182.8">Sheet:</text>
<text x="249.4" y="182.7">1/1</text>
</g>
<text font-size="3.6" x="18.5" y="209">12/05/2022 4:43 PM C:\Users\marcus\Documents\EAGLE\projects\Cricket Game\Cricket Game V1.sch (Sheet: 1/1)</text>
<text font-size="3.2" fill="#c90d0c" x="236.1" y="177.6">12/05/2022 4:42 PM</text>
<g font-size="2.5" fill="#808080">
<text x="133.2" y="27.8">GND</text>
<text x="168.8" y="27.8">GND</text>
<text x="113.6" y="40.5" transform="rotate(-90 113.6 40.5)">DIS2</text>
<text x="134.5" y="40.5" transform="rotate(-90 134.5 40.5)">HD-H101</text>
<text x="161.8" y="40.5" transform="rotate(-90 161.8 40.5)">DIS1</text>
<text x="182.8" y="40.5" transform="rotate(-90 182.8 40.5)">HD-H101</text>
<text x="146.6" y="47.5">+9V</text>
<text x="210.1" y="47.5">+9V</text>
<text x="232.9" y="45">+9V</text>
<text x="217.1" y="53.7">ON/OFF</text>
<text x="123.3" y="65.2">4026N</text>
<text x="171.5" y="65.2">4026N</text>
<text x="199.9" y="60.2">+9V</text>
<text x="60.2" y="70.4">+9V</text>
<text x="88.2" y="70.4">+9V</text>
<text x="112.3" y="73.5" transform="rotate(-90 112.3 73.5)">IC4</text>
<text x="160.5" y="73.5" transform="rotate(-90 160.5 73.5)">IC5</text>
<text x="221.4" y="77.2" transform="rotate(-90 221.4 77.2)">BH9VPC</text>
<text x="135.7" y="83.6">+9V</text>
<text x="184" y="83.6">+9V</text>
<text x="222.1" y="83.7">GND</text>
<text x="41.8" y="87.5">RUNS</text>
<text x="63.4" y="84.7">10k</text>
<text x="91.4" y="84.7">20k</text>
<text x="198" y="86.2" transform="rotate(-90 198 86.2)">RESET</text>
<text x="133.2" y="91.3">GND</text>
<text x="181.5" y="91.3">GND</text>
<text x="59" y="100.8" transform="rotate(-90 59 100.8)">+9V</text>
<text x="54.6" y="106.1">1nf</text>
<text x="102.7" y="111.6" transform="rotate(-90 102.7 111.6)">+9V</text>
<text x="187.2" y="111">+9V</text>
<text x="69.8" y="114.3">NE555N</text>
<text x="93.8" y="118.7">10uf</text>
<text x="123.7" y="116">+9V</text>
<text x="39.3" y="126.8">GND</text>
<text x="57.1" y="126.8">GND</text>
<text x="64.7" y="126.8">GND</text>
<text x="87.5" y="126.8">GND</text>
<text x="116.8" y="129.4" transform="rotate(-90 116.8 129.4)">PLAY</text>
<text x="186.6" y="137">GND</text>
<text x="60.2" y="140.8">FAST/SLOW</text>
<text x="126.9" y="138">12k</text>
<text x="63.3" y="149.2">3.3uf</text>
<text x="81.1" y="149.2">1uf</text>
<text x="85" y="147">+9V</text>
<text x="190.2" y="145.9">5k</text>
<text x="116.8" y="153">12k</text>
<text x="127.9" y="150.7">10k</text>
<text x="191" y="153.1">BRIGHTNESS</text>
<text x="82.5" y="156.9">1nf</text>
<text x="186.6" y="161.9">GND</text>
<text x="97.7" y="165.1">NE555N</text>
<text x="118.6" y="164.3">+9V</text>
<text x="145.9" y="164.9">4017N</text>
<text x="166.2" y="162.4">GND</text>
<text x="69.8" y="170">GNDGND</text>
<text x="85" y="170">GND</text>
<text x="92.6" y="170">GND</text>
<text x="130.7" y="170">GNDGND</text>
</g>
<g font-size="2.1" fill="#808080">
<text x="115.1" y="22.9" transform="rotate(-90 115.1 22.9)">5</text>
<text x="127.8" y="22.9" transform="rotate(-90 127.8 22.9)">8</text>
<text x="130.3" y="22.9" transform="rotate(-90 130.3 22.9)">3</text>
<text x="163.4" y="22.9" transform="rotate(-90 163.4 22.9)">5</text>
<text x="176.1" y="22.9" transform="rotate(-90 176.1 22.9)">8</text>
<text x="178.6" y="22.9" transform="rotate(-90 178.6 22.9)">3</text>
<text x="115.1" y="49.1" transform="rotate(-90 115.1 49.1)">7</text>
<text x="117.6" y="49.1" transform="rotate(-90 117.6 49.1)">6</text>
<text x="120.2" y="49.1" transform="rotate(-90 120.2 49.1)">4</text>
<text x="122.7" y="49.1" transform="rotate(-90 122.7 49.1)">2</text>
<text x="125.3" y="49.1" transform="rotate(-90 125.3 49.1)">1</text>
<text x="127.8" y="49.1" transform="rotate(-90 127.8 49.1)">9</text>
<text x="130.3" y="50.3" transform="rotate(-90 130.3 50.3)">10</text>
<text x="163.4" y="49.1" transform="rotate(-90 163.4 49.1)">7</text>
<text x="165.9" y="49.1" transform="rotate(-90 165.9 49.1)">6</text>
<text x="168.4" y="49.1" transform="rotate(-90 168.4 49.1)">4</text>
<text x="171" y="49.1" transform="rotate(-90 171 49.1)">2</text>
<text x="173.5" y="49.1" transform="rotate(-90 173.5 49.1)">1</text>
<text x="176.1" y="49.1" transform="rotate(-90 176.1 49.1)">9</text>
<text x="178.6" y="50.3" transform="rotate(-90 178.6 50.3)">10</text>
<text x="115.1" y="56" transform="rotate(-90 115.1 56)">10</text>
<text x="117.6" y="56" transform="rotate(-90 117.6 56)">12</text>
<text x="120.2" y="56" transform="rotate(-90 120.2 56)">13</text>
<text x="122.7" y="56" transform="rotate(-90 122.7 56)">9</text>
<text x="125.3" y="56" transform="rotate(-90 125.3 56)">11</text>
<text x="127.8" y="56" transform="rotate(-90 127.8 56)">6</text>
<text x="130.3" y="56" transform="rotate(-90 130.3 56)">7</text>
<text x="135.4" y="56" transform="rotate(-90 135.4 56)">5</text>
<text x="138" y="56" transform="rotate(-90 138 56)">4</text>
<text x="140.5" y="56" transform="rotate(-90 140.5 56)">14</text>
<text x="148.1" y="58.5" transform="rotate(-90 148.1 58.5)">16</text>
<text x="163.4" y="56" transform="rotate(-90 163.4 56)">10</text>
<text x="165.9" y="56" transform="rotate(-90 165.9 56)">12</text>
<text x="168.4" y="56" transform="rotate(-90 168.4 56)">13</text>
<text x="171" y="56" transform="rotate(-90 171 56)">9</text>
<text x="173.5" y="56" transform="rotate(-90 173.5 56)">11</text>
<text x="176.1" y="56" transform="rotate(-90 176.1 56)">6</text>
<text x="178.6" y="56" transform="rotate(-90 178.6 56)">7</text>
<text x="183.7" y="56" transform="rotate(-90 183.7 56)">5</text>
<text x="186.2" y="56" transform="rotate(-90 186.2 56)">4</text>
<text x="188.8" y="56" transform="rotate(-90 188.8 56)">14</text>
<text x="211.6" y="58.5" transform="rotate(-90 211.6 58.5)">16</text>
<text x="225.6" y="58">2</text>
<text x="232.6" y="55.4">1</text>
<text x="116.2" y="62" transform="rotate(-90 116.2 62)">A</text>
<text x="118.8" y="62" transform="rotate(-90 118.8 62)">B</text>
<text x="121.3" y="62.1" transform="rotate(-90 121.3 62.1)">C</text>
<text x="123.8" y="62.1" transform="rotate(-90 123.8 62.1)">D</text>
<text x="126.4" y="62" transform="rotate(-90 126.4 62)">E</text>
<text x="128.9" y="61.9" transform="rotate(-90 128.9 61.9)">F</text>
<text x="131.4" y="62.3" transform="rotate(-90 131.4 62.3)">G</text>
<text x="136.5" y="63.8" transform="rotate(-90 136.5 63.8)">CO</text>
<text x="139.1" y="65.2" transform="rotate(-90 139.1 65.2)">DEO</text>
<text x="141.6" y="65.1" transform="rotate(-90 141.6 65.1)">UCS</text>
<text x="164.5" y="62" transform="rotate(-90 164.5 62)">A</text>
<text x="167" y="62" transform="rotate(-90 167 62)">B</text>
<text x="169.5" y="62.1" transform="rotate(-90 169.5 62.1)">C</text>
<text x="172.1" y="62.1" transform="rotate(-90 172.1 62.1)">D</text>
<text x="174.6" y="62" transform="rotate(-90 174.6 62)">E</text>
<text x="177.2" y="61.9" transform="rotate(-90 177.2 61.9)">F</text>
<text x="179.7" y="62.3" transform="rotate(-90 179.7 62.3)">G</text>
<text x="184.8" y="63.8" transform="rotate(-90 184.8 63.8)">CO</text>
<text x="187.3" y="65.2" transform="rotate(-90 187.3 65.2)">DEO</text>
<text x="189.9" y="65.1" transform="rotate(-90 189.9 65.1)">UCS</text>
<text x="232.6" y="60.5">3</text>
<text x="128.9" y="71.2" transform="rotate(-90 128.9 71.2)">CLK</text>
<text x="136.5" y="71.2" transform="rotate(-90 136.5 71.2)">CI</text>
<text x="139.1" y="71.2" transform="rotate(-90 139.1 71.2)">DEI</text>
<text x="141.6" y="71.2" transform="rotate(-90 141.6 71.2)">RES</text>
<text x="148.1" y="69.4" transform="rotate(-90 148.1 69.4)">8</text>
<text x="177.2" y="71.2" transform="rotate(-90 177.2 71.2)">CLK</text>
<text x="184.8" y="71.2" transform="rotate(-90 184.8 71.2)">CI</text>
<text x="187.3" y="71.2" transform="rotate(-90 187.3 71.2)">DEI</text>
<text x="189.9" y="71.2" transform="rotate(-90 189.9 71.2)">RES</text>
<text x="211.6" y="69.4" transform="rotate(-90 211.6 69.4)">8</text>
<text x="224.3" y="66.1" transform="rotate(-90 224.3 66.1)">+</text>
<text x="127.8" y="77" transform="rotate(-90 127.8 77)">1</text>
<text x="135.4" y="77" transform="rotate(-90 135.4 77)">2</text>
<text x="138" y="77" transform="rotate(-90 138 77)">3</text>
<text x="176.1" y="77" transform="rotate(-90 176.1 77)">1</text>
<text x="183.7" y="77" transform="rotate(-90 183.7 77)">2</text>
<text x="186.2" y="77" transform="rotate(-90 186.2 77)">3</text>
<text x="192.6" y="75.7">3</text>
<text x="199.6" y="75.7">1</text>
<text x="224.3" y="76.6" transform="rotate(-90 224.3 76.6)">-</text>
<text x="140.5" y="78.2" transform="rotate(-90 140.5 78.2)">15</text>
<text x="188.8" y="78.2" transform="rotate(-90 188.8 78.2)">15</text>
<text x="192.6" y="78.2">4</text>
<text x="199.6" y="78.2">2</text>
<text x="42.8" y="93.5">3</text>
<text x="49.8" y="93.5">1</text>
<text x="68.2" y="93.5">2</text>
<text x="72.1" y="94.6">TR</text>
<text x="81" y="94.6">Q</text>
<text x="85.3" y="93.5">3</text>
<text x="42.8" y="96">4</text>
<text x="49.8" y="96">2</text>
<text x="66.3" y="98.6">4</text>
<text x="72.1" y="99.7">R</text>
<text x="79.2" y="99.7">DIS</text>
<text x="85.3" y="98.6">7</text>
<text x="68.2" y="103.6">5</text>
<text x="72.1" y="104.7">CV</text>
<text x="78.3" y="104.7">THR</text>
<text x="85.3" y="103.6">6</text>
<text x="68.2" y="108.7">1</text>
<text x="72.1" y="109.8">GND</text>
<text x="80.1" y="109.8">V+</text>
<text x="85.3" y="108.7">8</text>
<text x="188.8" y="119.4" transform="rotate(-90 188.8 119.4)">16</text>
<text x="122.7" y="124" transform="rotate(-90 122.7 124)">1</text>
<text x="125.3" y="124" transform="rotate(-90 125.3 124)">2</text>
<text x="122.7" y="130.9" transform="rotate(-90 122.7 130.9)">3</text>
<text x="125.3" y="130.9" transform="rotate(-90 125.3 130.9)">4</text>
<text x="163.5" y="131.6">3</text>
<text x="188.8" y="130.3" transform="rotate(-90 188.8 130.3)">8</text>
<text x="74.5" y="136.7" transform="rotate(-90 74.5 136.7)">2</text>
<text x="156" y="135.2">Q1</text>
<text x="156" y="132.7">Q0</text>
<text x="156" y="137.8">Q2</text>
<text x="163.5" y="134.1">2</text>
<text x="163.5" y="136.7">4</text>
<text x="71.9" y="143.6" transform="rotate(-90 71.9 143.6)">3</text>
<text x="77" y="143.6" transform="rotate(-90 77 143.6)">1</text>
<text x="156" y="140.3">Q3</text>
<text x="156" y="142.8">Q4</text>
<text x="163.5" y="139.2">7</text>
<text x="163.5" y="141.7">10</text>
<text x="94.1" y="149.4">4</text>
<text x="96.1" y="144.3">2</text>
<text x="100" y="145.4">TR</text>
<text x="108.9" y="145.4">Q</text>
<text x="113.3" y="144.3">3</text>
<text x="113.3" y="149.4">7</text>
<text x="141.2" y="144.3">14</text>
<text x="148.3" y="145.4">CLK</text>
<text x="156" y="145.4">Q5</text>
<text x="156" y="147.9">Q6</text>
<text x="163.5" y="144.3">1</text>
<text x="163.5" y="146.8">5</text>
<text x="163.5" y="149.4">6</text>
<text x="184.8" y="149.4">E</text>
<text x="192" y="149.4">A</text>
<text x="96.1" y="154.4">5</text>
<text x="100" y="150.5">R</text>
<text x="100" y="155.5">CV</text>
<text x="106.2" y="155.5">THR</text>
<text x="107.1" y="150.5">DIS</text>
<text x="113.3" y="154.4">6</text>
<text x="141.2" y="154.4">13</text>
<text x="148.3" y="155.5">ENA</text>
<text x="156" y="150.5">Q7</text>
<text x="156" y="153">Q8</text>
<text x="156" y="155.5">Q9</text>
<text x="163.5" y="151.8">9</text>
<text x="163.5" y="154.4">11</text>
<text x="188.8" y="154" transform="rotate(-90 188.8 154)">S</text>
<text x="96.1" y="159.5">1</text>
<text x="100" y="160.6">GND</text>
<text x="107.9" y="160.6">V+</text>
<text x="113.3" y="159.5">8</text>
<text x="141.2" y="159.5">15</text>
<text x="148.3" y="160.6">RES</text>
<text x="155.7" y="160.6">CO</text>
<text x="163.5" y="159.5">12</text>
</g>
<g font-size="1.8" fill="#808080">
<text x="115.2" y="29.3" transform="rotate(-90 115.2 29.3)">dp</text>
<text x="127.9" y="29.3" transform="rotate(-90 127.9 29.3)">CA</text>
<text x="130.4" y="29.3" transform="rotate(-90 130.4 29.3)">CA</text>
<text x="163.5" y="29.3" transform="rotate(-90 163.5 29.3)">dp</text>
<text x="176.2" y="29.3" transform="rotate(-90 176.2 29.3)">CA</text>
<text x="178.7" y="29.3" transform="rotate(-90 178.7 29.3)">CA</text>
<text x="115.2" y="42.7" transform="rotate(-90 115.2 42.7)">a</text>
<text x="117.8" y="42.7" transform="rotate(-90 117.8 42.7)">b</text>
<text x="120.3" y="42.7" transform="rotate(-90 120.3 42.7)">c</text>
<text x="122.8" y="42.7" transform="rotate(-90 122.8 42.7)">d</text>
<text x="125.3" y="42.7" transform="rotate(-90 125.3 42.7)">e</text>
<text x="127.9" y="42.7" transform="rotate(-90 127.9 42.7)">f</text>
<text x="130.4" y="42.7" transform="rotate(-90 130.4 42.7)">g</text>
<text x="163.5" y="42.7" transform="rotate(-90 163.5 42.7)">a</text>
<text x="166" y="42.7" transform="rotate(-90 166 42.7)">b</text>
<text x="168.5" y="42.7" transform="rotate(-90 168.5 42.7)">c</text>
<text x="171.1" y="42.7" transform="rotate(-90 171.1 42.7)">d</text>
<text x="173.6" y="42.7" transform="rotate(-90 173.6 42.7)">e</text>
<text x="176.2" y="42.7" transform="rotate(-90 176.2 42.7)">f</text>
<text x="178.7" y="42.7" transform="rotate(-90 178.7 42.7)">g</text>
<text x="150.4" y="60.8" transform="rotate(-90 150.4 60.8)">VDD</text>
<text x="213.9" y="60.8" transform="rotate(-90 213.9 60.8)">VDD</text>
<text x="150.4" y="69.2" transform="rotate(-90 150.4 69.2)">VSS</text>
<text x="213.9" y="69.2" transform="rotate(-90 213.9 69.2)">VSS</text>
<text x="191" y="121.8" transform="rotate(-90 191 121.8)">VDD</text>
<text x="191" y="130.1" transform="rotate(-90 191 130.1)">VSS</text>
</g>
<g font-size="1.8" fill="#c90d0c">
<text x="89.5" y="116.3" transform="rotate(-90 89.5 116.3)">+</text>
<text x="71.7" y="146.7" transform="rotate(-90 71.7 146.7)">+</text>
<text x="76.8" y="146.7" transform="rotate(-90 76.8 146.7)">+</text>
</g>
</svg>
